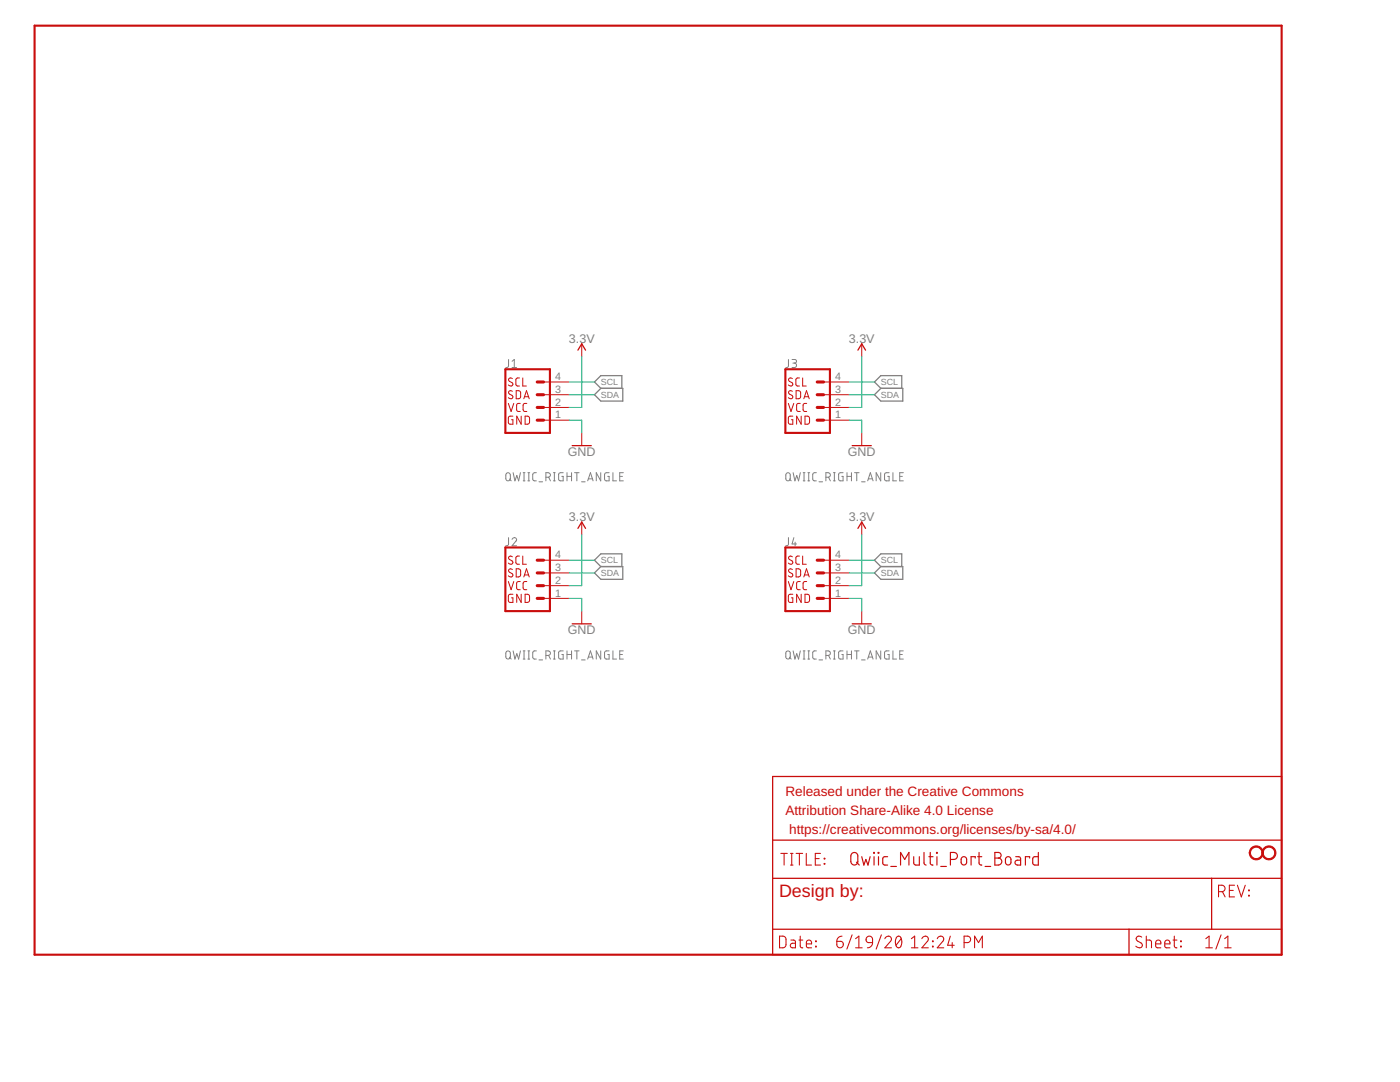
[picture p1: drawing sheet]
<svg xmlns="http://www.w3.org/2000/svg" width="279mm" height="216mm" viewBox="0 0 279 216" stroke-linecap="round" stroke-linejoin="round" font-family="sans-serif">
<g fill="none" stroke="#808080" stroke-width=".2">
<path d="M101.5 71.7v1.4l-.2 .2h-.4M102.2 73.3h.9M102.2 72.1l.4-.4v1.6M157.4 71.7l-.1 1.4-.2 .2h-.3M158.1 71.7h.5a.36 .36 0 0 1 .4 .4 .36 .36 0 0 1-.4 .4h-.4M158.5 72.5a.44 .44 0 0 1 .5 .4 .44 .44 0 0 1-.5 .4h-.4M101.1 94.5l.3-.2 .3 .2 .2 .3v.7a.46 .46 0 0 1-.5 .4 .46 .46 0 0 1-.5-.4zM101.7 95.6l.3 .3M102.4 94.3l.4 1.6 .3-1 .4 1 .4-1.6M104.4 95.9h.4M104.4 94.3h.4M104.6 94.3v1.6"/>
<path d="M105.3 95.9h.4M105.3 94.3h.4M105.5 94.3v1.6M107 94.3l-.6 .1-.1 .3 .1 1 .2 .2h.4M107.6 96.1h.7M108.9 95.2h.5a.46 .46 0 0 0 .5-.4 .46 .46 0 0 0-.5-.5h-.5v1.6M109.5 95.2l.4 .7M110.4 95.9h.4M110.4 94.3h.4M110.6 94.3v1.6M112.4 94.3h-.6l-.3 .3v1.1l.2 .2h.7v-.8h-.3M113.2 95.1h.9"/>
<path d="M113.2 94.3v1.6M114.1 94.3v1.6M114.7 94.3h.9M115.1 94.3v1.6M116.1 96.1h.7M117.3 95.9l.5-1.6 .6 1.6M117.4 95.5h.8M119.9 94.3v1.6l-.9-1.6v1.6M121.6 94.3h-.6l-.3 .3-.1 1 .3 .3h.7v-.8h-.3M122.3 94.3v1.6h.7M123.7 95.1h.5M124.4 94.3h-.7v1.6h.7"/>
<path d="M157 94.5l.3-.2 .3 .2 .1 1a.44 .44 0 0 1-.4 .4 .44 .44 0 0 1-.5-.4zM157.5 95.6l.4 .3M158.3 94.3l.3 1.6 .4-1 .4 1 .3-1.6M160.3 95.9h.4M160.3 94.3h.4M160.5 94.3v1.6M161.2 95.9h.4M161.2 94.3h.4M161.4 94.3v1.6M162.9 94.3l-.5 .1-.2 .3v1l.2 .2h.5M163.4 96.1h.8M164.8 95.2h.5a.46 .46 0 0 0 .4-.4 .46 .46 0 0 0-.4-.5h-.5v1.6"/>
<path d="M165.4 95.2l.3 .7M166.3 95.9h.4M166.3 94.3h.4M166.5 94.3v1.6M168.3 94.3h-.6l-.3 .3v1l.2 .3h.7v-.8h-.3M169 95.1h.9M169 94.3v1.6M169.9 94.3v1.6M170.5 94.3h.9M171 94.3v1.6M171.9 96.1h.8M173.2 95.9l.5-1.6 .5 1.6"/>
<path d="M173.3 95.5h.8M175.8 94.3v1.6l-.9-1.6v1.6M177.4 94.3h-.5l-.3 .3v1.1l.2 .2h.6v-.8h-.2M178.2 94.3v1.6h.7M179.6 95.1h.5M180.3 94.3h-.7v1.6h.7M101.5 107.3v1.4l-.2 .2h-.4M102.2 107.6a.44 .44 0 0 1 .6-.3 .44 .44 0 0 1 .2 .7l-.8 .9h.9M157.4 107.3l-.1 1.4-.2 .2h-.3M158.4 107.3l-.3 1.2h.9M158.7 108.2v.7M101.1 130l.3-.1 .3 .1a1.33 1.33 0 0 1 .1 1.2l-.4 .3-.3-.1-.2-.3z"/>
<path d="M101.7 131.1l.3 .4M102.4 129.9l.4 1.6 .3-1.1 .4 1.1 .4-1.6M104.4 131.5h.4M104.4 129.9h.4M104.6 129.9v1.6M105.3 131.5h.4M105.3 129.9h.4M105.5 129.9v1.6M107 129.9h-.4l-.3 .3 .1 1.2 .6 .1M107.6 131.7h.7M108.9 130.8h.5a.46 .46 0 0 0 .5-.5 .46 .46 0 0 0-.5-.4h-.5v1.6M109.5 130.8l.4 .7"/>
<path d="M110.4 131.5h.4M110.4 129.9h.4M110.6 129.9v1.6M112.4 129.9h-.7l-.2 .2v1l.2 .4h.7v-.9h-.3M113.2 129.9v1.6M113.2 130.6h.9M114.1 129.9v1.6M114.7 129.9h.9M115.1 129.9v1.6M116.1 131.7h.7M117.3 131.5l.5-1.6 .6 1.6M117.4 131.1h.8"/>
<path d="M119.9 129.9v1.6l-.9-1.6v1.6M121.6 129.9h-.7l-.2 .2-.1 1 .3 .4h.7v-.9h-.3M122.3 129.9v1.6h.7M123.7 130.6h.5M124.4 129.9h-.7v1.6h.7M157 130l.3-.1 .3 .1 .1 1.1a.44 .44 0 0 1-.4 .4 .44 .44 0 0 1-.5-.4zM157.5 131.1l.4 .4M158.3 129.9l.3 1.6 .4-1.1 .4 1.1 .3-1.6M160.3 131.5h.4M160.3 129.9h.4M160.5 129.9v1.6M161.2 131.5h.4"/>
<path d="M161.2 129.9h.4M161.4 129.9v1.6M162.9 129.9h-.5l-.2 .3v1.1l.2 .2h.5M163.4 131.7h.8M164.8 130.8h.5a.46 .46 0 0 0 .4-.5 .46 .46 0 0 0-.4-.4h-.5v1.6M165.4 130.8l.3 .7M166.3 131.5h.4M166.3 129.9h.4M166.5 129.9v1.6M168.3 129.9h-.7l-.2 .2v1l.2 .4h.7v-.9h-.3M169 130.6h.9M169 129.9v1.6"/>
<path d="M169.9 129.9v1.6M170.5 129.9h.9M171 129.9v1.6M171.9 131.7h.8M173.2 131.5l.5-1.6 .5 1.6M173.3 131.1h.8M175.8 129.9v1.6l-.9-1.6v1.6M177.4 129.9h-.6l-.2 .2-.1 1 .3 .4h.6v-.9h-.2M178.2 129.9v1.6h.7M179.6 130.6h.5M180.3 129.9h-.7v1.6h.7"/>
</g>
<path d="M119.9 77.5l-1.3-1.3 1.3-1.2h4.2v2.5M119.9 77.5h4.4v2.5h-4.4l-1.3-1.2zM175.8 77.5l-1.3-1.3 1.3-1.2h4.2v2.5M175.8 77.5h4.4v2.5h-4.4l-1.3-1.2zM119.9 113.1l-1.3-1.3 1.3-1.3h4.2v2.6M119.9 113.1h4.4v2.5h-4.4l-1.3-1.3zM175.8 113.1l-1.3-1.3 1.3-1.3h4.2v2.6M175.8 113.1h4.4v2.5h-4.4l-1.3-1.3z" fill="none" stroke="#808080" stroke-width=".25"/>
<path d="M6.9 5.1h248.9v185.4h-248.9zM100.9 73.7h8.8v12.7h-8.8zM156.7 73.7h8.9v12.7h-8.9zM100.9 109.2h8.8v12.7h-8.8zM156.7 109.2h8.9v12.7h-8.9z" fill="none" stroke="#c90d0c" stroke-width=".42"/>
<g fill="none" stroke="#c90d0c" stroke-width=".61">
<path d="M107.2 78.8h1.3M107.2 76.2h1.3M163.1 78.8h1.3M163.1 76.2h1.3M107.2 81.3h1.3M107.2 83.8h1.3M163.1 81.3h1.3M163.1 83.8h1.3M107.2 114.3h1.3M107.2 116.9h1.3M107.2 119.4h1.3M107.2 111.8h1.3"/>
<path d="M163.1 114.3h1.3M163.1 116.9h1.3M163.1 119.4h1.3M163.1 111.8h1.3"/>
</g>
<g fill="none" stroke="#c90d0c" stroke-width=".2">
<path d="M102.3 78.1a.41 .41 0 0 0-.6-.1 .41 .41 0 0 0-.1 .5l.6 .4a.38 .38 0 0 1 .1 .5 .38 .38 0 0 1-.5 .1l-.3-.1M102.3 75.5a.41 .41 0 0 0-.6-.1 .41 .41 0 0 0-.1 .6l.6 .3a.38 .38 0 0 1 .1 .6 .38 .38 0 0 1-.5 .1l-.3-.2M103 78h.6l.3 .2v1.1l-.3 .2-.6 .1zM103.7 75.4h-.5l-.2 .4v1l.2 .2h.5M104.3 75.4v1.6h.8M104.5 79.6l.6-1.6 .5 1.6M104.7 79.2h.8M108.5 78.8h5.1M108.5 76.2h5.1M116.1 68.6v2.5M158.1 78.1a.41 .41 0 0 0-.6-.1 .41 .41 0 0 0 0 .6l.6 .3a.44 .44 0 0 1-.1 .7 .44 .44 0 0 1-.7-.2M158.1 75.5a.41 .41 0 0 0-.6 0 .41 .41 0 0 0 0 .6l.6 .2a.44 .44 0 0 1-.1 .7 .44 .44 0 0 1-.7-.2"/>
<path d="M158.9 78h.6l.3 .2v1.1l-.3 .2-.6 .1zM159.6 75.4h-.6l-.2 .4 .1 1 .1 .2h.6M160.2 75.4v1.6h.7M160.4 79.6l.6-1.6 .5 1.6M160.5 79.2h.9M164.4 78.8h5M164.4 76.2h5M172 68.6v2.5M101.5 80.5l.5 1.6 .5-1.6M102.4 83l-.7 .1-.2 .1v1.2l.2 .2h.7v-.8h-.3M103.8 80.5h-.5l-.2 .4v1l.2 .2h.5M104 83v1.6l-.9-1.6v1.6"/>
<path d="M104.8 83l.6 .1 .3 .2v1.1l-.3 .2h-.6zM105.1 80.5h-.5l-.2 .4v1l.2 .2h.5M108.5 83.8h5.1M108.5 81.3h5.1M116.1 86.4v2.5M157.3 80.5l.6 1.6 .5-1.6M158.2 83l-.7 .1-.1 .1-.1 1.1 .2 .3h.7v-.8h-.3M159.7 80.5h-.5l-.2 .4v1l.2 .2h.5M159.9 83v1.6l-.9-1.6v1.6M160.7 83l.6 .1 .2 .2 .1 .9-.3 .4h-.6zM161 80.5h-.5l-.2 .4v1l.2 .2h.5M164.4 83.8h5"/>
<path d="M164.4 81.3h5M172 86.4v2.5M101.5 116l.5 1.7 .5-1.7M102.3 113.6l-.4-.1-.3 .1-.1 .3 .1 .2 .6 .3a.38 .38 0 0 1 .1 .6 .38 .38 0 0 1-.5 .1l-.3-.2M102.3 111.1l-.4-.1-.3 .1-.1 .2 .1 .2 .6 .4a.38 .38 0 0 1 .1 .5 .38 .38 0 0 1-.5 .2l-.3-.2M102.4 118.6h-.6l-.3 .2v1l.2 .4h.7v-.9h-.3M103 113.5h.6l.3 .3v1.1l-.3 .2h-.6zM103.7 111h-.5l-.2 .3v1.1l.2 .2h.5M103.8 116l-.5 .1-.2 .3v1l.2 .2 .5 .1M104 118.6v1.6l-.9-1.6v1.6M104.3 111v1.6h.8M104.5 115.1l.6-1.6 .5 1.6"/>
<path d="M104.7 114.7h.8M104.8 118.6h.6l.3 .3v1l-.3 .3h-.6zM105.1 116l-.5 .1-.2 .3 .1 1.2 .6 .1M108.5 119.4h5.1M108.5 116.9h5.1M108.5 114.3h5.1M108.5 111.8h5.1M116.1 104.2v2.5M157.3 116l.6 1.7 .5-1.7M158.1 113.6l-.2-.1a.38 .38 0 0 0-.5 .2 .38 .38 0 0 0 .1 .5l.6 .2a.44 .44 0 0 1-.1 .7 .44 .44 0 0 1-.7-.2M158.1 111.1l-.2-.1a.38 .38 0 0 0-.5 .1 .38 .38 0 0 0 .1 .5l.6 .3a.44 .44 0 0 1-.1 .7 .44 .44 0 0 1-.7-.2M158.2 118.6h-.5l-.3 .2-.1 1 .2 .4h.7v-.9h-.3"/>
<path d="M158.9 113.5h.6l.3 .3v1.1l-.3 .2h-.6zM159.6 111h-.6l-.2 .3 .1 1.1 .1 .2h.6M159.7 116l-.5 .1-.2 .3v1l.2 .2 .5 .1M159.9 118.6v1.6l-.9-1.6v1.6M160.2 111v1.6h.7M160.4 115.1l.6-1.6 .5 1.6M160.5 114.7h.9M160.7 118.6h.6l.2 .3 .1 .9-.3 .4h-.6zM161 116l-.5 .1-.2 .3v1l.2 .2 .5 .1M164.4 119.4h5M164.4 116.9h5M164.4 114.3h5"/>
<path d="M164.4 111.8h5M172 104.2v2.5M116.1 121.9v2.6M172 121.9v2.6"/>
</g>
<g fill="none" stroke="#c90d0c" stroke-width=".25">
<path d="M115.3 69.9l.8-1.3 .8 1.3M171.2 69.9l.8-1.3 .7 1.3M114.2 88.9h3.8M170.1 88.9h3.8M115.3 105.4l.8-1.2 .8 1.2M171.2 105.4l.8-1.2 .7 1.2M114.2 124.5h3.8M170.1 124.5h3.8M154.2 154.9h101.6v35.6h-101.6zM154.2 175.3h101.6M154.2 167.6h101.6M241.8 175.3v10.1"/>
<path d="M154.2 185.4h101.6M225.3 185.4v5.1"/>
</g>
<g fill="#c90d0c" stroke="#c90d0c" stroke-width=".2">
<path d="M249.7 169.2a1.4 1.4 0 0 1 2.2 .3 1.4 1.4 0 0 1-.8 2 1.4 1.4 0 0 1-1.8-1.3h.3a1.15 1.15 0 0 1 1.6-1.1 1.15 1.15 0 0 1 .2 1.9 1.15 1.15 0 0 1-1.8-.5v-.3h-.3z" fill-rule="evenodd"/>
<path d="M252.2 169.2a1.4 1.4 0 0 1 2.2 .3 1.4 1.4 0 0 1-.8 2 1.4 1.4 0 0 1-1.8-1.3h.3a1.15 1.15 0 0 1 1.6-1.1 1.15 1.15 0 0 1 .3 1.9 1.15 1.15 0 0 1-1.9-.5v-.3h-.3z" fill-rule="evenodd"/>
</g>
<g fill="none" stroke="#c90d0c" stroke-width=".21">
<path d="M155.8 170.3h1.3M156.5 170.3v2.3M157.8 170.3h.5M157.8 172.6h.5M158 170.3v2.3M158.9 170.3h1.3M159.5 170.3v2.3M160.9 170.3v2.3h1M162.7 171.3h.8M163.7 170.3h-1v2.3h1M164.5 171.3l.1 .1zM164.5 172.3l.1 .1z"/>
<path d="M243.2 177.9h.6a.65 .65 0 0 0 .7-.6 .65 .65 0 0 0-.7-.7h-.6v2.4M244 177.9l.5 1.1M245.3 177.7h.8M246.4 176.6h-1.1v2.4h1.1M247 176.6l.7 2.4 .8-2.4M249.2 177.6l.1 .1zM249.2 178.6l.1 .2zM155.6 186.8h.8l.4 .4v1.5l-.4 .4h-.8zM157.8 187.6h.7l.2 .2v1.3h-.5a.46 .46 0 0 1-.5-.4 .46 .46 0 0 1 .5-.5h.5M159.4 187.6h.8M159.7 186.8v2.1l.5 .2M160.9 188.3h1.1a.54 .54 0 0 0-.4-.7 .54 .54 0 0 0-.7 .5l.1 .9 1 .1"/>
<path d="M162.8 187.8l.1 .1zM162.8 188.8l.1 .1zM167 187.8h.8a.65 .65 0 0 1 .5 .8 .65 .65 0 0 1-.7 .5 .65 .65 0 0 1-.6-.6zM168 186.8l-.7 .3-.3 .7M170.1 186.5l-1.1 2.9M170.8 189.1h1.3M170.8 187.3l.6-.5v2.3M173 187a.64 .64 0 0 1 .7-.2 .64 .64 0 0 1 .4 .6v.7h-.7a.62 .62 0 0 1-.4-1.1zM174.1 188.1l-.3 .7-.7 .3M175.9 186.5l-1 2.9M176.6 187.3a.65 .65 0 0 1 .9-.5 .65 .65 0 0 1 .2 1l-1.1 1.3h1.3M179 187a.53 .53 0 0 1 .6-.2 .53 .53 0 0 1 .3 .6 1.34 1.34 0 0 1-.6 1.7 1.4 1.4 0 0 1-.3-2.1z"/>
<path d="M179.9 187.3l-1.1 1.3M181.9 189.1h1.3M181.9 187.3l.6-.5v2.3M184 187.3a.64 .64 0 0 1 .9-.5 .64 .64 0 0 1 .2 1l-1.1 1.3h1.3M186.1 188.8l.1 .1zM186.1 187.8l.1 .1zM187 187.3a.64 .64 0 0 1 1-.5 .64 .64 0 0 1 .2 1l-1.2 1.3h1.3M189.7 186.8l-.6 1.8h1.3M190 188.1v1M192.4 188.1h.7a.65 .65 0 0 0 .6-.7 .65 .65 0 0 0-.6-.6h-.7v2.3M194.5 189.1v-2.3l.8 1.3 .7-1.3v2.3M227.9 187a.58 .58 0 0 0-.9-.1 .58 .58 0 0 0 0 .9l.7 .4a.58 .58 0 0 1 .1 .8 .58 .58 0 0 1-.9 0l-.2-.2"/>
<path d="M228.8 187.6l.9 .1 .1 .3v1.1M228.8 186.8v2.3M230.6 188.3h1.1a.54 .54 0 0 0-.4-.7 .54 .54 0 0 0-.7 .5l.2 .9 .9 .1M232.5 188.3h1a.54 .54 0 0 0-.4-.7 .54 .54 0 0 0-.6 .5l.1 .9 .9 .1M234.1 187.6h.8M234.4 186.8v1.9l.2 .4h.3M235.6 188.8l.2 .1zM235.6 187.8l.2 .1zM240.6 189.1h1.4M240.6 187.3l.7-.5v2.3M243.7 186.5l-1 2.9M244.4 189.1h1.3"/>
<path d="M244.4 187.3l.6-.5v2.3"/>
</g>
<g fill="none" stroke="#c90d0c" stroke-width=".23">
<path d="M170.1 170.2l.4-.1 .6 .3 .1 1.5a.7 .7 0 0 1-.7 .7 .7 .7 0 0 1-.7-.7v-1.1zM170.9 172l.6 .6M172 170.9l.4 1.7 .4-1.1 .4 1.1 .5-1.7M174.4 170.1l.1 .1zM174.4 170.9v1.7M175.3 170.1l.1 .1zM175.3 170.9v1.7M177.1 170.9l-.7 .1-.2 .3v1.1l.2 .2h.7M177.8 172.9h1.1M179.7 172.6v-2.5l.9 1.4 .8-1.4v2.5M182.4 170.9v1.5l.4 .2h.7v-1.7M184.4 170.1v2.1l.1 .3 .3 .1"/>
<path d="M185.4 170.9h.8M185.7 170.1v2.3l.5 .2M186.9 170.1h.1v.1h-.1zM187 170.9v1.7M187.7 172.9h1.2M189.7 171.5h.7a.7 .7 0 0 0 .7-.7 .7 .7 0 0 0-.7-.7h-.7v2.5M191.9 171.1l.5-.2a.97 .97 0 0 1 .2 1.6l-.3 .1-.5-.4zM194.6 171.2v-.3h-.8v1.7M195.1 170.9h.8M195.4 170.1v2.3l.5 .2M196.6 172.9h1.1M198.5 170.1h.7a.56 .56 0 0 1 .6 .6 .56 .56 0 0 1-.6 .5 .7 .7 0 0 1 .7 .7 .7 .7 0 0 1-.7 .7h-.7z"/>
<path d="M198.5 171.2h.7M200.8 171.1l.5-.2a.99 .99 0 0 1 .2 1.6l-.4 .1-.4-.4zM202.7 170.9l.7 .1 .3 .3v1.3h-.6a.49 .49 0 0 1-.5-.5 .49 .49 0 0 1 .5-.5h.6M205.5 171.2v-.3h-.9v1.7M207.2 170.1v2.5l-1-.1-.1-.3 .1-1.2 1-.1"/>
</g>
<g fill="none" stroke="#0dab76" stroke-width=".2">
<path d="M113.6 76.2h5M113.6 78.8h5M116.1 71.1v10.2h-2.5M169.4 76.2h5.1M169.4 78.8h5.1M172 71.1v10.2h-2.6M113.6 83.8h2.5v2.6M169.4 83.8h2.6v2.6M113.6 111.8h5M113.6 114.3h5M113.6 119.4h2.5v2.5M116.1 106.7v10.2h-2.5"/>
<path d="M169.4 111.8h5.1M169.4 114.3h5.1M169.4 119.4h2.6v2.5M172 106.7v10.2h-2.6"/>
</g>
<text font-size="3.6" fill="#c90d0c" x="155.5" y="179.1">Design by:</text>
<g font-size="2.7" fill="#c90d0c">
<text x="156.7" y="158.8">Released under the Creative Commons</text>
<text x="156.7" y="162.6">Attribution Share-Alike 4.0 License</text>
<text x="157.5" y="166.4">https://creativecommons.org/licenses/by-sa/4.0/</text>
</g>
<g font-size="2.5" fill="#808080">
<text x="113.5" y="68.3">3.3V</text>
<text x="169.4" y="68.3">3.3V</text>
<text x="113.3" y="91">GND</text>
<text x="169.2" y="91">GND</text>
<text x="113.5" y="103.9">3.3V</text>
<text x="169.4" y="103.9">3.3V</text>
<text x="113.3" y="126.5">GND</text>
<text x="169.2" y="126.5">GND</text>
</g>
<g font-size="2.1" fill="#808080">
<text x="110.8" y="75.9">4</text>
<text x="166.7" y="75.9">4</text>
<text x="110.8" y="83.5">1</text>
<text x="110.8" y="80.9">2</text>
<text x="110.8" y="78.4">3</text>
<text x="166.7" y="83.5">1</text>
<text x="166.7" y="80.9">2</text>
<text x="166.7" y="78.4">3</text>
<text x="110.8" y="114">3</text>
<text x="110.8" y="111.4">4</text>
<text x="166.7" y="114">3</text>
<text x="166.7" y="111.4">4</text>
<text x="110.8" y="119">1</text>
<text x="110.8" y="116.5">2</text>
<text x="166.7" y="119">1</text>
<text x="166.7" y="116.5">2</text>
</g>
<g font-size="1.8" fill="#808080">
<text x="119.9" y="76.9">SCL</text>
<text x="175.8" y="76.9">SCL</text>
<text x="119.9" y="79.4">SDA</text>
<text x="175.8" y="79.4">SDA</text>
<text x="119.9" y="112.4">SCL</text>
<text x="175.8" y="112.4">SCL</text>
<text x="119.9" y="114.9">SDA</text>
<text x="175.8" y="114.9">SDA</text>
</g>
</svg>
